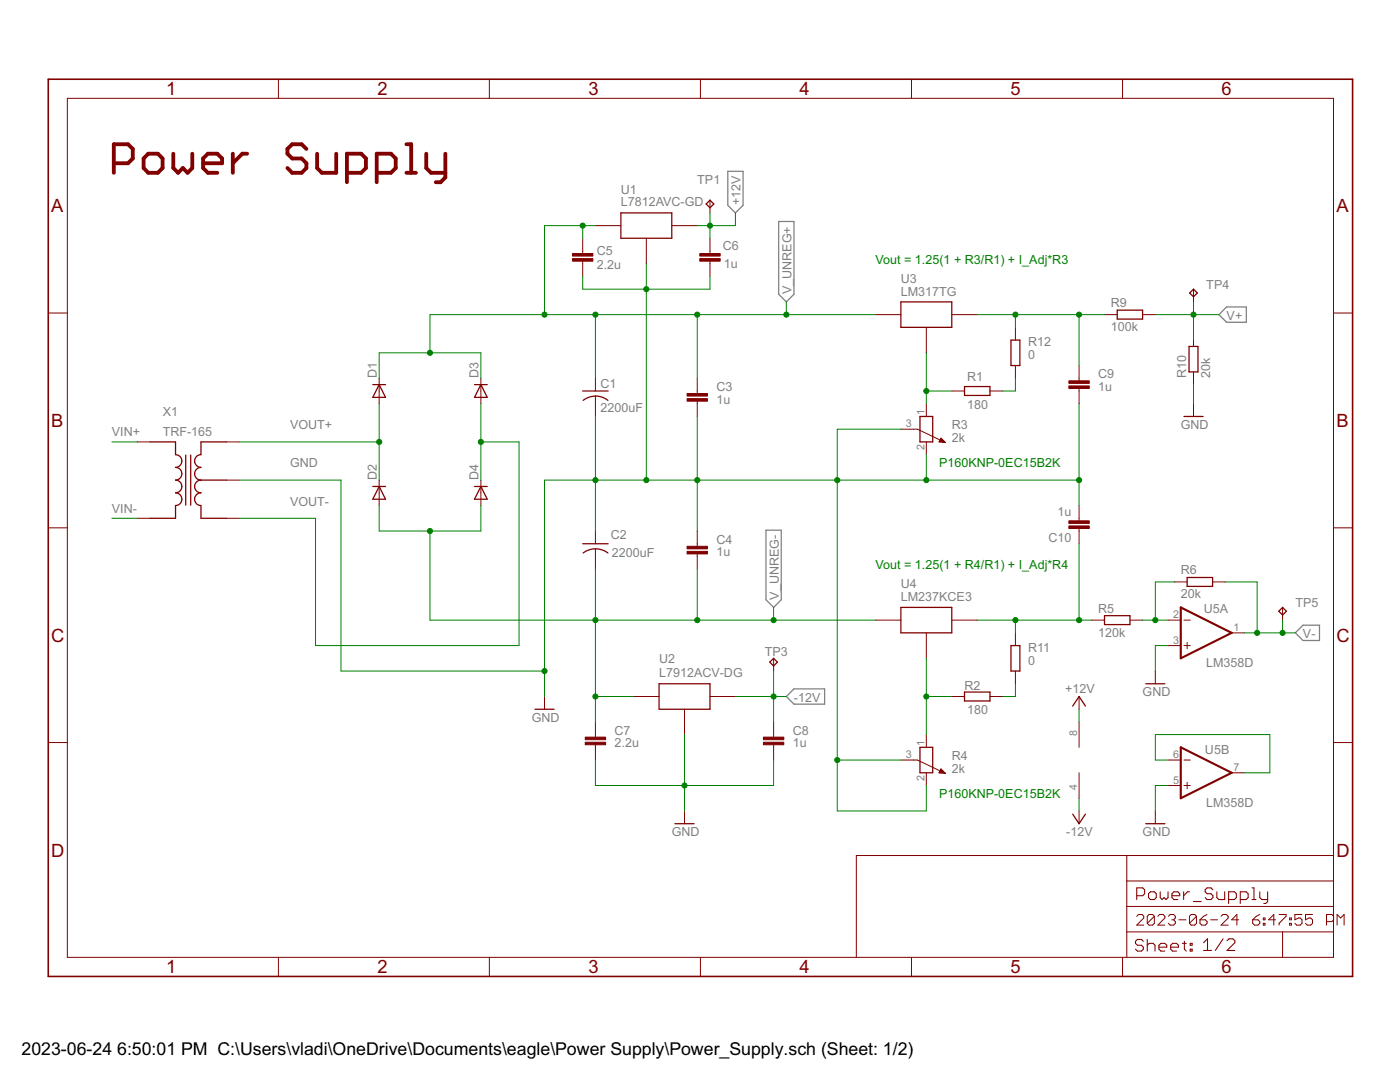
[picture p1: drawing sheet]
<svg xmlns="http://www.w3.org/2000/svg" width="279mm" height="216mm" viewBox="0 0 279 216" stroke-linecap="round" stroke-linejoin="round" font-family="sans-serif">
<g fill="#808080" stroke="#808080" stroke-width=".25">
<path d="M243.3 62.8l1.5-1.5z"/>
<path d="M244.8 61.3h3.9z"/>
<path d="M243.3 62.8l1.5 1.5z"/>
<path d="M244.8 64.3h3.9z"/>
<path d="M248.7 61.3v3z"/>
<path d="M258.5 126.3l1.5-1.5z"/>
<path d="M260 124.8h3.3z"/>
<path d="M258.5 126.3l1.5 1.5z"/>
<path d="M260 127.8h3.3z"/>
<path d="M263.3 124.8v3z"/>
<path d="M145.2 41l1.6 1.5z"/>
<path d="M145.2 34.2v6.8z"/>
<path d="M146.8 42.5l1.5-1.5z"/>
<path d="M148.3 34.2v6.8z"/>
<path d="M145.2 34.2h3.1z"/>
<path d="M156.9 139l1.6-1.5z"/>
<path d="M158.5 137.5h6.1z"/>
<path d="M156.9 139l1.6 1.5z"/>
<path d="M158.5 140.5h6.1z"/>
<path d="M164.6 137.5v3z"/>
<path d="M155.4 58.7l1.5 1.5z"/>
<path d="M155.4 44.2v14.5z"/>
<path d="M156.9 60.2l1.6-1.5z"/>
<path d="M158.5 44.2v14.5z"/>
<path d="M155.4 44.2h3.1z"/>
<path d="M152.9 119.7l1.5 1.5z"/>
<path d="M152.9 105.8v13.9z"/>
<path d="M154.4 121.2l1.5-1.5z"/>
<path d="M155.9 105.8v13.9z"/>
<path d="M152.9 105.8h3z"/>
</g>
<g fill="#800000" stroke="#800000" stroke-width=".76">
<path d="M22.7 28.8v5.7z"/>
<path d="M22.7 28.8h2.8z"/>
<path d="M25.5 28.8l1 .9z"/>
<path d="M26.5 29.7v1.9z"/>
<path d="M26.5 31.6l-1 1z"/>
<path d="M22.7 32.6h2.8z"/>
<path d="M29.6 34.5h1.9z"/>
<path d="M31.5 34.5l.9-1z"/>
<path d="M32.4 31.6v1.9z"/>
<path d="M31.5 30.7l.9 .9z"/>
<path d="M29.6 30.7h1.9z"/>
<path d="M29.6 30.7l-.9 .9z"/>
<path d="M28.7 31.6v1.9z"/>
<path d="M28.7 33.5l.9 1z"/>
<path d="M34.6 30.7v2.8z"/>
<path d="M34.6 33.5l.9 1z"/>
<path d="M35.5 34.5l1-1z"/>
<path d="M36.5 33.5l.9 1z"/>
<path d="M38.4 33.5l-1 1z"/>
<path d="M38.4 30.7v2.8z"/>
<path d="M41.5 34.5h1.9z"/>
<path d="M40.5 33.5l1 1z"/>
<path d="M40.5 31.6v1.9z"/>
<path d="M40.5 31.6l1-.9z"/>
<path d="M41.5 30.7h1.9z"/>
<path d="M43.4 30.7l.9 .9z"/>
<path d="M44.3 31.6v1z"/>
<path d="M40.5 32.6h3.8z"/>
<path d="M46.5 30.7v3.8z"/>
<path d="M48.4 30.7l-1.9 1.9z"/>
<path d="M48.4 30.7h.9z"/>
<path d="M60.2 28.8l1 .9z"/>
<path d="M58.3 28.8h1.9z"/>
<path d="M57.4 29.7l.9-.9z"/>
<path d="M57.4 29.7v1z"/>
<path d="M57.4 30.7l.9 .9z"/>
<path d="M58.3 31.6h1.9z"/>
<path d="M60.2 31.6l1 1z"/>
<path d="M61.2 32.6v.9z"/>
<path d="M61.2 33.5l-1 1z"/>
<path d="M58.3 34.5h1.9z"/>
<path d="M57.4 33.5l.9 1z"/>
<path d="M63.3 30.7v2.8z"/>
<path d="M63.3 33.5l.9 1z"/>
<path d="M64.2 34.5h2.9z"/>
<path d="M67.1 30.7v3.8z"/>
<path d="M69.2 30.7v5.7z"/>
<path d="M69.2 30.7h2.9z"/>
<path d="M72.1 30.7l.9 .9z"/>
<path d="M73 31.6v1.9z"/>
<path d="M73 33.5l-.9 1z"/>
<path d="M69.2 34.5h2.9z"/>
<path d="M75.2 30.7v5.7z"/>
<path d="M75.2 30.7h2.8z"/>
<path d="M78 30.7l1 .9z"/>
<path d="M79 31.6v1.9z"/>
<path d="M79 33.5l-1 1z"/>
<path d="M75.2 34.5h2.8z"/>
<path d="M81.1 28.8h1z"/>
<path d="M82.1 28.8v5.7z"/>
<path d="M81.1 34.5h1.9z"/>
<path d="M85.1 30.7v2.8z"/>
<path d="M85.1 33.5l.9 1z"/>
<path d="M86 34.5h2.9z"/>
<path d="M88.9 30.7v4.7z"/>
<path d="M88.9 35.4l-1 1z"/>
<path d="M87 36.4h.9z"/>
</g>
<g fill="#800000" stroke="#800000" stroke-width=".2">
<path d="M75.7 78v2.6z"/>
<path d="M75.7 75.5v2.5z"/>
<path d="M75.7 98.3v2.6z"/>
<path d="M75.7 95.8v2.5z"/>
<path d="M96 78v2.6z"/>
<path d="M96 75.5v2.5z"/>
<path d="M96 98.3v2.6z"/>
<path d="M96 95.8v2.5z"/>
<path d="M108.7 139v2.5z"/>
<path d="M118.8 79v1.6z"/>
<path d="M118.8 75.5v2.5z"/>
<path d="M118.8 80.6v2.5z"/>
<path d="M118.8 109.5v1.5z"/>
<path d="M118.8 106v2.5z"/>
<path d="M118.8 111v2.6z"/>
<path d="M139.1 80.6v2.5z"/>
<path d="M139.1 75.5v2.5z"/>
<path d="M139.1 80.1v.5z"/>
<path d="M139.1 78v.5z"/>
<path d="M139.1 111v2.6z"/>
<path d="M139.1 106v2.5z"/>
<path d="M139.1 110.5v.5z"/>
<path d="M139.1 108.5v.5z"/>
<path d="M116.3 52.6v2.6z"/>
<path d="M116.3 47.5v2.6z"/>
<path d="M116.3 52.1v.5z"/>
<path d="M116.3 50.1v.5z"/>
<path d="M141.7 52.6v2.6z"/>
<path d="M141.7 47.5v2.6z"/>
<path d="M141.7 52.1v.5z"/>
<path d="M141.7 50.1v.5z"/>
<path d="M118.8 149.1v2.6z"/>
<path d="M118.8 144.1v2.5z"/>
<path d="M118.8 148.6v.5z"/>
<path d="M118.8 146.6v.5z"/>
<path d="M154.4 149.1v2.6z"/>
<path d="M154.4 144.1v2.5z"/>
<path d="M154.4 148.6v.5z"/>
<path d="M154.4 146.6v.5z"/>
<path d="M27.4 103.4h2.6z"/>
<path d="M27.4 88.2h2.6z"/>
<path d="M45.2 88.2h2.5z"/>
<path d="M45.2 103.4h2.5z"/>
<path d="M45.2 95.8h2.5z"/>
<path d="M118.8 45h5.1z"/>
<path d="M129 47.5v5.1z"/>
<path d="M134.1 45h5z"/>
<path d="M126.4 139h5.1z"/>
<path d="M136.6 141.5v5.1z"/>
<path d="M141.7 139h5.1z"/>
<path d="M136.6 161.8v2.6z"/>
<path d="M174.7 62.8h5.1z"/>
<path d="M184.9 65.3v5.1z"/>
<path d="M189.9 62.8h5.1z"/>
<path d="M174.7 123.7h5.1z"/>
<path d="M184.9 126.3v5.1z"/>
<path d="M189.9 123.7h5.1z"/>
<path d="M215.3 78v2.6z"/>
<path d="M215.3 72.9v2.6z"/>
<path d="M215.3 77.5v.5z"/>
<path d="M215.3 75.5v.5z"/>
<path d="M215.3 106v2.5z"/>
<path d="M215.3 100.9v2.5z"/>
<path d="M215.3 105.5v.5z"/>
<path d="M215.3 103.4v.5z"/>
<path d="M197.6 78h2.5z"/>
<path d="M189.9 78h2.6z"/>
<path d="M197.6 139h2.5z"/>
<path d="M189.9 139h2.6z"/>
<path d="M184.9 80.6v2.5z"/>
<path d="M184.9 88.2v2.5z"/>
<path d="M179.8 85.6h2.5z"/>
<path d="M183.1 85.6l5.6 2.7z"/>
<path d="M182.3 85.6h.8z"/>
<path d="M187.4 88.2l1.3 .1z"/>
<path d="M187.8 87.4l.9 .9z"/>
<path d="M187.8 87.4l-.4 .8z"/>
<path d="M188.1 88.2h.5z"/>
<path d="M187.4 88.1h1.1z"/>
<path d="M187.5 88h.9z"/>
<path d="M187.6 87.9h.7z"/>
<path d="M187.6 87.8h.5z"/>
<path d="M187.7 87.7h.3z"/>
<path d="M187.7 87.5h.2z"/>
<path d="M184.9 146.6v2.5z"/>
<path d="M184.9 154.2v2.5z"/>
<path d="M179.8 151.7h2.5z"/>
<path d="M183.1 151.7l5.6 2.6z"/>
<path d="M182.3 151.7h.8z"/>
<path d="M187.4 154.2l1.3 .1z"/>
<path d="M187.8 153.4l.9 .9z"/>
<path d="M187.8 153.4l-.4 .8z"/>
<path d="M187.4 154.2h1.2z"/>
<path d="M187.5 154.1h.9z"/>
<path d="M187.5 154h.8z"/>
<path d="M187.6 153.8h.6z"/>
<path d="M187.6 153.7h.5z"/>
<path d="M187.7 153.6h.2z"/>
<path d="M266.1 185.9v5.1z"/>
<path d="M266.1 180.9v5z"/>
<path d="M266.1 175.8v5.1z"/>
<path d="M266.1 170.7v5.1z"/>
<path d="M170.9 170.7v20.3z"/>
<path d="M170.9 170.7h54z"/>
<path d="M224.9 170.7h41.2z"/>
<path d="M256 185.9v5.1z"/>
<path d="M256 185.9h10.1z"/>
<path d="M224.9 185.9h31.1z"/>
<path d="M224.9 185.9v5.1z"/>
<path d="M224.9 180.9v5z"/>
<path d="M224.9 180.9h41.2z"/>
<path d="M224.9 175.8v5.1z"/>
<path d="M224.9 175.8h41.2z"/>
<path d="M224.9 170.7v5.1z"/>
<path d="M226.9 184.6h1.4z"/>
<path d="M228.3 183.2l-1.4 1.4z"/>
<path d="M228.3 182.8v.4z"/>
<path d="M227.9 182.5l.4 .3z"/>
<path d="M227.2 182.5h.7z"/>
<path d="M227.2 182.5l-.3 .3z"/>
<path d="M229 182.8v1.4z"/>
<path d="M229 182.8l.3-.3z"/>
<path d="M229.3 182.5h.7z"/>
<path d="M230 182.5l.4 .3z"/>
<path d="M230.4 182.8v1.4z"/>
<path d="M230.4 184.2l-.4 .4z"/>
<path d="M229.3 184.6h.7z"/>
<path d="M229 184.2l.3 .4z"/>
<path d="M229 184.2l1.4-1.4z"/>
<path d="M231.1 184.6h1.4z"/>
<path d="M232.5 183.2l-1.4 1.4z"/>
<path d="M232.5 182.8v.4z"/>
<path d="M232.1 182.5l.4 .3z"/>
<path d="M231.4 182.5h.7z"/>
<path d="M231.4 182.5l-.3 .3z"/>
<path d="M233.2 182.8l.3-.3z"/>
<path d="M233.5 182.5h.7z"/>
<path d="M234.2 182.5l.4 .3z"/>
<path d="M234.6 182.8v.4z"/>
<path d="M234.6 183.2l-.4 .3z"/>
<path d="M233.9 183.5h.3z"/>
<path d="M234.2 183.5l.4 .4z"/>
<path d="M234.6 183.9v.3z"/>
<path d="M234.6 184.2l-.4 .4z"/>
<path d="M233.5 184.6h.7z"/>
<path d="M233.2 184.2l.3 .4z"/>
<path d="M235.3 183.5h1.4z"/>
<path d="M237.4 182.8v1.4z"/>
<path d="M237.7 182.5l-.3 .3z"/>
<path d="M237.7 182.5h.7z"/>
<path d="M238.4 182.5l.4 .3z"/>
<path d="M238.8 182.8v1.4z"/>
<path d="M238.8 184.2l-.4 .4z"/>
<path d="M237.7 184.6h.7z"/>
<path d="M237.4 184.2l.3 .4z"/>
<path d="M237.4 184.2l1.4-1.4z"/>
<path d="M240.2 182.8l.7-.3z"/>
<path d="M239.5 183.5l.7-.7z"/>
<path d="M239.5 183.5v.7z"/>
<path d="M239.5 184.2l.3 .4z"/>
<path d="M239.8 184.6h.7z"/>
<path d="M240.5 184.6l.4-.4z"/>
<path d="M240.9 183.9v.3z"/>
<path d="M240.5 183.5l.4 .4z"/>
<path d="M239.5 183.5h1z"/>
<path d="M241.6 183.5h1.4z"/>
<path d="M243.7 184.6h1.4z"/>
<path d="M243.7 184.6l1.4-1.4z"/>
<path d="M245.1 182.8v.4z"/>
<path d="M244.8 182.5l.3 .3z"/>
<path d="M244.1 182.5h.7z"/>
<path d="M244.1 182.5l-.4 .3z"/>
<path d="M246.8 182.5v2.1z"/>
<path d="M246.8 182.5l-1 1z"/>
<path d="M245.8 183.5h1.4z"/>
<path d="M250.7 182.8l.7-.3z"/>
<path d="M250 183.5l.7-.7z"/>
<path d="M250 183.5v.7z"/>
<path d="M250 184.2l.4 .4z"/>
<path d="M250.4 184.6h.7z"/>
<path d="M251.1 184.6l.3-.4z"/>
<path d="M251.4 183.9v.3z"/>
<path d="M251.1 183.5l.3 .4z"/>
<path d="M250 183.5h1.1z"/>
<path d="M252.1 183.2h.4z"/>
<path d="M252.5 183.2v.3z"/>
<path d="M252.1 183.5h.4z"/>
<path d="M252.1 183.2v.3z"/>
<path d="M252.1 184.2h.4z"/>
<path d="M252.5 184.2v.4z"/>
<path d="M252.1 184.6h.4z"/>
<path d="M252.1 184.2v.4z"/>
<path d="M254.2 182.5v2.1z"/>
<path d="M254.2 182.5l-1 1z"/>
<path d="M253.2 183.5h1.4z"/>
<path d="M255.3 182.5h1.4z"/>
<path d="M256.7 182.5v.3z"/>
<path d="M256.7 182.8l-1.4 1.4z"/>
<path d="M255.3 184.2v.4z"/>
<path d="M257.4 183.2h.3z"/>
<path d="M257.7 183.2v.3z"/>
<path d="M257.4 183.5h.3z"/>
<path d="M257.4 183.2v.3z"/>
<path d="M257.4 184.2h.3z"/>
<path d="M257.7 184.2v.4z"/>
<path d="M257.4 184.6h.3z"/>
<path d="M257.4 184.2v.4z"/>
<path d="M258.4 182.5h1.4z"/>
<path d="M258.4 182.5v1z"/>
<path d="M258.4 183.5l.7-.3z"/>
<path d="M259.1 183.2h.4z"/>
<path d="M259.5 183.2l.3 .3z"/>
<path d="M259.8 183.5v.7z"/>
<path d="M259.8 184.2l-.3 .4z"/>
<path d="M258.8 184.6h.7z"/>
<path d="M258.4 184.2l.4 .4z"/>
<path d="M260.5 182.5h1.4z"/>
<path d="M260.5 182.5v1z"/>
<path d="M260.5 183.5l.7-.3z"/>
<path d="M261.2 183.2h.4z"/>
<path d="M261.6 183.2l.3 .3z"/>
<path d="M261.9 183.5v.7z"/>
<path d="M261.9 184.2l-.3 .4z"/>
<path d="M260.9 184.6h.7z"/>
<path d="M260.5 184.2l.4 .4z"/>
<path d="M264.7 182.5v2.1z"/>
<path d="M264.7 182.5h1.1z"/>
<path d="M265.8 182.5l.3 .3z"/>
<path d="M266.1 182.8v.7z"/>
<path d="M266.1 183.5l-.3 .4z"/>
<path d="M264.7 183.9h1.1z"/>
<path d="M266.8 182.5v2.1z"/>
<path d="M266.8 182.5l.7 .7z"/>
<path d="M267.5 183.2l.7-.7z"/>
<path d="M268.2 182.5v2.1z"/>
<path d="M13.4 19.6v171.4z"/>
<path d="M9.6 62.5h3.8z"/>
<path d="M9.6 105.3h3.8z"/>
<path d="M9.6 148.2h3.8z"/>
<path d="M13.4 191h252.7z"/>
<path d="M55.6 191v3.8z"/>
<path d="M97.7 191v3.8z"/>
<path d="M139.8 191v3.8z"/>
<path d="M181.9 191v3.8z"/>
<path d="M224 191v3.8z"/>
<path d="M266.1 19.6v171.4z"/>
<path d="M266.1 62.5h3.8z"/>
<path d="M266.1 105.3h3.8z"/>
<path d="M266.1 148.2h3.8z"/>
<path d="M13.4 19.6h252.7z"/>
<path d="M55.6 15.8v3.8z"/>
<path d="M97.7 15.8v3.8z"/>
<path d="M139.8 15.8v3.8z"/>
<path d="M181.9 15.8v3.8z"/>
<path d="M224 15.8v3.8z"/>
<path d="M233.1 123.7h2.5z"/>
<path d="M233.1 128.8h2.5z"/>
<path d="M245.8 126.3h2.5z"/>
<path d="M236.9 128.2v1.3z"/>
<path d="M236.3 128.8h1.3z"/>
<path d="M236.3 123.7h1.3z"/>
<path d="M233.1 151.7h2.5z"/>
<path d="M233.1 156.7h2.5z"/>
<path d="M245.8 154.2h2.5z"/>
<path d="M236.9 156.1v1.3z"/>
<path d="M236.3 156.7h1.3z"/>
<path d="M236.3 151.7h1.3z"/>
<path d="M215.3 144.1v5z"/>
<path d="M215.3 154.2v5.1z"/>
<path d="M230.6 133.9v2.5z"/>
<path d="M225.5 123.7h2.5z"/>
<path d="M217.9 123.7h2.5z"/>
<path d="M242 116.1h2.5z"/>
<path d="M234.4 116.1h2.5z"/>
<path d="M141.7 39.9v2.6z"/>
<path d="M154.4 131.4v2.5z"/>
<path d="M238.2 57.7v2.5z"/>
<path d="M256 121.2v2.5z"/>
<path d="M230.6 161.8v2.6z"/>
<path d="M215.3 139v2.5z"/>
<path d="M228 62.8h2.6z"/>
<path d="M220.4 62.8h2.6z"/>
<path d="M238.2 66.6v2.5z"/>
<path d="M238.2 74.2v2.6z"/>
<path d="M238.2 80.6v2.5z"/>
<path d="M215.3 161.8v2.6z"/>
<path d="M202.6 126.3v2.5z"/>
<path d="M202.6 133.9v2.5z"/>
<path d="M202.6 65.3v2.6z"/>
<path d="M202.6 72.9v2.6z"/>
</g>
<g fill="#800000" stroke="#800000" stroke-width=".25">
<path d="M75.7 76.8l1.2 2.5z"/>
<path d="M75.7 76.8l-1.3 2.5z"/>
<path d="M74.4 76.8h1.3z"/>
<path d="M74.4 79.3h2.5z"/>
<path d="M75.7 76.8h1.2z"/>
<path d="M75.7 97.1l1.2 2.5z"/>
<path d="M75.7 97.1l-1.3 2.5z"/>
<path d="M74.4 97.1h1.3z"/>
<path d="M74.4 99.6h2.5z"/>
<path d="M75.7 97.1h1.2z"/>
<path d="M96 76.8l1.2 2.5z"/>
<path d="M96 76.8l-1.3 2.5z"/>
<path d="M94.7 76.8h1.3z"/>
<path d="M94.7 79.3h2.5z"/>
<path d="M96 76.8h1.2z"/>
<path d="M96 97.1l1.2 2.5z"/>
<path d="M96 97.1l-1.3 2.5z"/>
<path d="M94.7 97.1h1.3z"/>
<path d="M94.7 99.6h2.5z"/>
<path d="M96 97.1h1.2z"/>
<path d="M106.8 141.5h3.8z"/>
<path d="M116.3 78h5.1z"/>
<path d="M116.3 108.5h5.1z"/>
<path d="M37.1 90.8v10z"/>
<path d="M38.1 90.8v10z"/>
<path d="M30 88.2h5z"/>
<path d="M35 88.2v2.5z"/>
<path d="M30 103.4h5z"/>
<path d="M35 100.9v2.5z"/>
<path d="M40.1 103.4h5.1z"/>
<path d="M40.1 100.9v2.5z"/>
<path d="M40.1 88.2h5.1z"/>
<path d="M40.1 88.2v2.5z"/>
<path d="M40.1 95.8h5.1z"/>
<path d="M123.9 42.5h10.2z"/>
<path d="M134.1 42.5v5z"/>
<path d="M123.9 47.5h10.2z"/>
<path d="M123.9 42.5v5z"/>
<path d="M131.5 136.4h10.2z"/>
<path d="M141.7 136.4v5.1z"/>
<path d="M131.5 141.5h10.2z"/>
<path d="M131.5 136.4v5.1z"/>
<path d="M134.7 164.4h3.8z"/>
<path d="M179.8 60.2h10.1z"/>
<path d="M189.9 60.2v5.1z"/>
<path d="M179.8 65.3h10.1z"/>
<path d="M179.8 60.2v5.1z"/>
<path d="M179.8 121.2h10.1z"/>
<path d="M189.9 121.2v5.1z"/>
<path d="M179.8 126.3h10.1z"/>
<path d="M179.8 121.2v5.1z"/>
<path d="M192.5 78.9h5.1z"/>
<path d="M192.5 77.1h5.1z"/>
<path d="M197.6 77.1v1.8z"/>
<path d="M192.5 77.1v1.8z"/>
<path d="M192.5 139.9h5.1z"/>
<path d="M192.5 138.1h5.1z"/>
<path d="M197.6 138.1v1.8z"/>
<path d="M192.5 138.1v1.8z"/>
<path d="M183.6 83.1h2.5z"/>
<path d="M183.6 88.2h2.5z"/>
<path d="M186.1 83.1v5.1z"/>
<path d="M183.6 83.1v5.1z"/>
<path d="M183.6 149.1h2.5z"/>
<path d="M183.6 154.2h2.5z"/>
<path d="M186.1 149.1v5.1z"/>
<path d="M183.6 149.1v5.1z"/>
<path d="M228.7 136.4h3.8z"/>
<path d="M220.4 124.6h5.1z"/>
<path d="M220.4 122.9h5.1z"/>
<path d="M225.5 122.9v1.7z"/>
<path d="M220.4 122.9v1.7z"/>
<path d="M236.9 117h5.1z"/>
<path d="M236.9 115.2h5.1z"/>
<path d="M242 115.2v1.8z"/>
<path d="M236.9 115.2v1.8z"/>
<path d="M141.7 39.9l.8 .8z"/>
<path d="M141.7 39.9l-.8 .8z"/>
<path d="M140.9 40.7l.8 .8z"/>
<path d="M141.7 41.5l.8-.8z"/>
<path d="M153.6 132.1l.8-.7z"/>
<path d="M154.4 131.4l.8 .7z"/>
<path d="M155.2 132.1l-.8 .8z"/>
<path d="M153.6 132.1l.8 .8z"/>
<path d="M237.4 58.5l.8-.8z"/>
<path d="M238.2 57.7l.8 .8z"/>
<path d="M239 58.5l-.8 .7z"/>
<path d="M237.4 58.5l.8 .7z"/>
<path d="M255.2 122l.8-.8z"/>
<path d="M256 121.2l.7 .8z"/>
<path d="M256.7 122l-.7 .7z"/>
<path d="M255.2 122l.8 .7z"/>
<path d="M228.7 164.4h3.8z"/>
<path d="M215.3 139l1.3 1.9z"/>
<path d="M215.3 139l-1.2 1.9z"/>
<path d="M223 63.7h5z"/>
<path d="M223 61.9h5z"/>
<path d="M228 61.9v1.8z"/>
<path d="M223 61.9v1.8z"/>
<path d="M239.1 69.1v5.1z"/>
<path d="M237.3 69.1v5.1z"/>
<path d="M237.3 69.1h1.8z"/>
<path d="M237.3 74.2h1.8z"/>
<path d="M236.3 83.1h3.8z"/>
<path d="M214.1 162.5l1.2 1.9z"/>
<path d="M216.6 162.5l-1.3 1.9z"/>
<path d="M203.5 128.8v5.1z"/>
<path d="M201.8 128.8v5.1z"/>
<path d="M201.8 128.8h1.7z"/>
<path d="M201.8 133.9h1.7z"/>
<path d="M203.5 67.9v5z"/>
<path d="M201.8 67.9v5z"/>
<path d="M201.8 67.9h1.7z"/>
<path d="M201.8 72.9h1.7z"/>
</g>
<path d="M116.4 79.9a4 4 0 0 1 4.9 0M35 90.7a1.27 1.27 0 0 1 1.3 1.3 1.27 1.27 0 0 1-1.3 1.3 1.27 1.27 0 0 1 1.3 1.2 1.27 1.27 0 0 1-1.3 1.3 1.27 1.27 0 0 1 1.3 1.3 1.27 1.27 0 0 1-1.3 1.2 1.27 1.27 0 0 1 1.3 1.3 1.27 1.27 0 0 1-1.3 1.3M40.1 90.7a1.27 1.27 0 0 0-1.3 1.3 1.27 1.27 0 0 0 1.3 1.3 1.27 1.27 0 0 0-1.3 1.2 1.27 1.27 0 0 0 1.3 1.3 1.27 1.27 0 0 0-1.3 1.3 1.27 1.27 0 0 0 1.3 1.2 1.27 1.27 0 0 0-1.3 1.3 1.27 1.27 0 0 0 1.3 1.3M116.4 110.3a4 4 0 0 1 4.9 0" fill="none" stroke="#800000" stroke-width=".25"/>
<g fill="#800000" stroke="#800000" stroke-width=".2">
<path d="M137.1 78.5h4.1v.5h-4.1z"/>
<path d="M137.1 79.5h4.1v.6h-4.1z"/>
<path d="M137.1 109h4.1v.5h-4.1z"/>
<path d="M137.1 110h4.1v.5h-4.1z"/>
<path d="M114.3 50.6h4v.5h-4z"/>
<path d="M114.3 51.6h4v.5h-4z"/>
<path d="M139.7 50.6h4v.5h-4z"/>
<path d="M139.7 51.6h4v.5h-4z"/>
<path d="M116.8 147.1h4.1v.5h-4.1z"/>
<path d="M116.8 148.1h4.1v.5h-4.1z"/>
<path d="M152.4 147.1h4v.5h-4z"/>
<path d="M152.4 148.1h4v.5h-4z"/>
<path d="M213.3 76h4.1v.5h-4.1z"/>
<path d="M213.3 77h4.1v.5h-4.1z"/>
<path d="M213.3 103.9h4.1v.5h-4.1z"/>
<path d="M213.3 104.9h4.1v.6h-4.1z"/>
</g>
<g fill="#800000" stroke="#800000" stroke-width=".21">
<path d="M226.9 177.2v2.3z"/>
<path d="M226.9 177.2h1.1z"/>
<path d="M228 177.2l.4 .3z"/>
<path d="M228.4 177.5v.8z"/>
<path d="M228.4 178.3l-.4 .4z"/>
<path d="M226.9 178.7h1.1z"/>
<path d="M229.6 179.5h.8z"/>
<path d="M230.4 179.5l.4-.4z"/>
<path d="M230.8 178.3v.8z"/>
<path d="M230.4 177.9l.4 .4z"/>
<path d="M229.6 177.9h.8z"/>
<path d="M229.6 177.9l-.4 .4z"/>
<path d="M229.2 178.3v.8z"/>
<path d="M229.2 179.1l.4 .4z"/>
<path d="M231.5 177.9v1.2z"/>
<path d="M231.5 179.1l.4 .4z"/>
<path d="M231.9 179.5l.4-.4z"/>
<path d="M232.3 179.1l.4 .4z"/>
<path d="M232.7 179.5l.4-.4z"/>
<path d="M233.1 177.9v1.2z"/>
<path d="M234.3 179.5h.8z"/>
<path d="M233.9 179.1l.4 .4z"/>
<path d="M233.9 178.3v.8z"/>
<path d="M233.9 178.3l.4-.4z"/>
<path d="M234.3 177.9h.8z"/>
<path d="M235.1 177.9l.3 .4z"/>
<path d="M235.4 178.3v.4z"/>
<path d="M233.9 178.7h1.5z"/>
<path d="M236.2 177.9v1.6z"/>
<path d="M236.2 178.7l.8-.8z"/>
<path d="M237 177.9h.4z"/>
<path d="M238.2 179.9h1.5z"/>
<path d="M241.7 177.2l.4 .3z"/>
<path d="M240.9 177.2h.8z"/>
<path d="M240.9 177.2l-.4 .3z"/>
<path d="M240.5 177.5v.4z"/>
<path d="M240.5 177.9l.4 .4z"/>
<path d="M240.9 178.3h.8z"/>
<path d="M241.7 178.3l.4 .4z"/>
<path d="M242.1 178.7v.4z"/>
<path d="M242.1 179.1l-.4 .4z"/>
<path d="M240.9 179.5h.8z"/>
<path d="M240.5 179.1l.4 .4z"/>
<path d="M242.8 177.9v1.2z"/>
<path d="M242.8 179.1l.4 .4z"/>
<path d="M243.2 179.5h1.2z"/>
<path d="M244.4 177.9v1.6z"/>
<path d="M245.2 177.9v2.4z"/>
<path d="M245.2 177.9h1.2z"/>
<path d="M246.4 177.9l.3 .4z"/>
<path d="M246.7 178.3v.8z"/>
<path d="M246.7 179.1l-.3 .4z"/>
<path d="M245.2 179.5h1.2z"/>
<path d="M247.5 177.9v2.4z"/>
<path d="M247.5 177.9h1.2z"/>
<path d="M248.7 177.9l.4 .4z"/>
<path d="M249.1 178.3v.8z"/>
<path d="M248.7 179.5l.4-.4z"/>
<path d="M247.5 179.5h1.2z"/>
<path d="M249.9 177.2h.4z"/>
<path d="M250.3 177.2v2.3z"/>
<path d="M249.9 179.5h.7z"/>
<path d="M251.4 177.9v1.2z"/>
<path d="M251.4 179.1l.4 .4z"/>
<path d="M251.8 179.5h1.2z"/>
<path d="M253 177.9v2z"/>
<path d="M253 179.9l-.4 .4z"/>
<path d="M252.2 180.3h.4z"/>
<path d="M240.2 188.1l.8-.8z"/>
<path d="M241 187.3v2.4z"/>
<path d="M240.2 189.7h1.6z"/>
<path d="M244.1 187.3l-1.6 2.4z"/>
<path d="M244.9 189.7h1.5z"/>
<path d="M244.9 189.7l1.5-1.6z"/>
<path d="M246.4 187.7v.4z"/>
<path d="M246 187.3l.4 .4z"/>
<path d="M245.3 187.3h.7z"/>
<path d="M244.9 187.7l.4-.4z"/>
<path d="M227.8 187.5l.4 .3z"/>
<path d="M227 187.5h.8z"/>
<path d="M226.6 187.8l.4-.3z"/>
<path d="M226.6 187.8v.4z"/>
<path d="M226.6 188.2l.4 .4z"/>
<path d="M227 188.6h.8z"/>
<path d="M227.8 188.6l.4 .4z"/>
<path d="M228.2 189v.4z"/>
<path d="M228.2 189.4l-.4 .4z"/>
<path d="M227 189.8h.8z"/>
<path d="M226.6 189.4l.4 .4z"/>
<path d="M229 187.5v2.3z"/>
<path d="M229.3 188.2l-.3 .4z"/>
<path d="M229.3 188.2h.8z"/>
<path d="M230.1 188.2l.4 .4z"/>
<path d="M230.5 188.6v1.2z"/>
<path d="M231.7 189.8h.8z"/>
<path d="M231.3 189.4l.4 .4z"/>
<path d="M231.3 188.6v.8z"/>
<path d="M231.3 188.6l.4-.4z"/>
<path d="M231.7 188.2h.8z"/>
<path d="M232.5 188.2l.4 .4z"/>
<path d="M232.9 188.6v.4z"/>
<path d="M231.3 189h1.6z"/>
<path d="M234 189.8h.8z"/>
<path d="M233.6 189.4l.4 .4z"/>
<path d="M233.6 188.6v.8z"/>
<path d="M233.6 188.6l.4-.4z"/>
<path d="M234 188.2h.8z"/>
<path d="M234.8 188.2l.4 .4z"/>
<path d="M235.2 188.6v.4z"/>
<path d="M233.6 189h1.6z"/>
<path d="M236.4 187.8v1.6z"/>
<path d="M236.4 189.4l.3 .4z"/>
<path d="M236 188.2h.7z"/>
<path d="M237.5 188.2h.4z"/>
<path d="M237.9 188.2v.4z"/>
<path d="M237.5 188.6h.4z"/>
<path d="M237.5 188.2v.4z"/>
<path d="M237.5 189.4h.4z"/>
<path d="M237.9 189.4v.4z"/>
<path d="M237.5 189.8h.4z"/>
<path d="M237.5 189.4v.4z"/>
</g>
<g fill="#800000" stroke="#800000" stroke-width=".32">
<path d="M9.6 15.8v179z"/>
<path d="M9.6 194.8h260.3z"/>
<path d="M269.9 15.8v179z"/>
<path d="M9.6 15.8h260.3z"/>
</g>
<g fill="#800000" stroke="#800000" stroke-width=".42">
<path d="M235.6 121.2v10.2z"/>
<path d="M235.6 121.2l10.2 5.1z"/>
<path d="M235.6 131.4l10.2-5.1z"/>
<path d="M235.6 149.1v10.2z"/>
<path d="M235.6 149.1l10.2 5.1z"/>
<path d="M235.6 159.3l10.2-5.1z"/>
</g>
<g fill="#008000" stroke="#008000" stroke-width=".2">
<path d="M75.7 80.6v7.6z"/>
<path d="M75.7 88.2v7.6z"/>
<path d="M47.7 88.2h28z"/>
<path d="M96 80.6v7.6z"/>
<path d="M96 88.2v7.6z"/>
<path d="M96 88.2h7.6z"/>
<path d="M103.6 88.2v40.6z"/>
<path d="M63 128.8h40.6z"/>
<path d="M63 103.4v25.4z"/>
<path d="M47.7 103.4h15.3z"/>
<path d="M108.7 136.4v2.6z"/>
<path d="M108.7 133.9v2.5z"/>
<path d="M68.1 133.9h40.6z"/>
<path d="M47.7 95.8h20.4z"/>
<path d="M68.1 95.8v38.1z"/>
<path d="M116.3 55.2v2.5z"/>
<path d="M141.7 55.2v2.5z"/>
<path d="M129 57.7h12.7z"/>
<path d="M129 52.6v5.1z"/>
<path d="M116.3 57.7h12.7z"/>
<path d="M129 57.7v38.1z"/>
<path d="M108.7 95.8h10.1z"/>
<path d="M118.8 95.8h10.2z"/>
<path d="M108.7 95.8v40.6z"/>
<path d="M118.8 83.1v12.7z"/>
<path d="M129 95.8h10.1z"/>
<path d="M139.1 83.1v12.7z"/>
<path d="M139.1 95.8v10.2z"/>
<path d="M215.3 80.6v15.2z"/>
<path d="M215.3 95.8v5.1z"/>
<path d="M139.1 95.8h28z"/>
<path d="M167.1 95.8h17.8z"/>
<path d="M184.9 95.8h30.4z"/>
<path d="M184.9 90.7v5.1z"/>
<path d="M167.1 85.6h12.7z"/>
<path d="M167.1 85.6v10.2z"/>
<path d="M167.1 95.8v55.9z"/>
<path d="M167.1 151.7h12.7z"/>
<path d="M184.9 156.7v5.1z"/>
<path d="M167.1 161.8h17.8z"/>
<path d="M167.1 151.7v10.1z"/>
<path d="M118.8 95.8v10.2z"/>
<path d="M136.6 146.6v10.1z"/>
<path d="M154.4 151.7v5z"/>
<path d="M136.6 156.7h17.8z"/>
<path d="M118.8 156.7h17.8z"/>
<path d="M118.8 151.7v5z"/>
<path d="M136.6 156.7v5.1z"/>
<path d="M230.6 128.8v5.1z"/>
<path d="M230.6 128.8h2.5z"/>
<path d="M230.6 156.7h2.5z"/>
<path d="M230.6 156.7v5.1z"/>
<path d="M238.2 76.8v3.8z"/>
<path d="M215.3 108.5v15.2z"/>
<path d="M215.3 123.7h2.6z"/>
<path d="M202.6 123.7h12.7z"/>
<path d="M195 123.7h7.6z"/>
<path d="M202.6 123.7v2.6z"/>
<path d="M184.9 70.4v7.6z"/>
<path d="M184.9 78v2.6z"/>
<path d="M184.9 78h5z"/>
<path d="M184.9 131.4v7.6z"/>
<path d="M184.9 139v7.6z"/>
<path d="M184.9 139h5z"/>
<path d="M22.3 88.2h5.1z"/>
<path d="M22.3 103.4h5.1z"/>
<path d="M228 123.7h2.6z"/>
<path d="M230.6 116.1v7.6z"/>
<path d="M230.6 116.1h3.8z"/>
<path d="M230.6 123.7h2.5z"/>
<path d="M215.3 62.8v10.1z"/>
<path d="M215.3 62.8h5.1z"/>
<path d="M195 62.8h7.6z"/>
<path d="M202.6 62.8h12.7z"/>
<path d="M202.6 62.8v2.5z"/>
<path d="M238.2 62.8h5.1z"/>
<path d="M238.2 62.8v5.1z"/>
<path d="M230.6 62.8h7.6z"/>
<path d="M238.2 60.2v2.6z"/>
<path d="M250.9 126.3h5.1z"/>
<path d="M244.5 116.1h6.4z"/>
<path d="M250.9 116.1v10.2z"/>
<path d="M256 123.7v2.6z"/>
<path d="M248.3 126.3h2.6z"/>
<path d="M256 126.3h2.5z"/>
<path d="M139.1 45h2.6z"/>
<path d="M141.7 45v2.5z"/>
<path d="M141.7 42.5v2.5z"/>
<path d="M141.7 45h5.1z"/>
<path d="M146.8 42.5v2.5z"/>
<path d="M215.3 141.5v2.6z"/>
<path d="M146.8 139h7.6z"/>
<path d="M154.4 139v5.1z"/>
<path d="M154.4 133.9v5.1z"/>
<path d="M154.4 139h2.5z"/>
<path d="M215.3 159.3v2.5z"/>
<path d="M230.6 151.7h2.5z"/>
<path d="M230.6 146.6v5.1z"/>
<path d="M230.6 146.6h22.8z"/>
<path d="M253.4 146.6v7.6z"/>
<path d="M248.3 154.2h5.1z"/>
<path d="M139.1 62.8v12.7z"/>
<path d="M156.9 62.8h17.8z"/>
<path d="M156.9 60.2v2.6z"/>
<path d="M139.1 62.8h17.8z"/>
<path d="M118.8 62.8h20.3z"/>
<path d="M118.8 62.8v12.7z"/>
<path d="M108.7 62.8h10.1z"/>
<path d="M96 70.4v5.1z"/>
<path d="M85.8 70.4h10.2z"/>
<path d="M75.7 70.4v5.1z"/>
<path d="M75.7 70.4h10.1z"/>
<path d="M85.8 62.8v7.6z"/>
<path d="M85.8 62.8h22.9z"/>
<path d="M108.7 45v17.8z"/>
<path d="M116.3 45h2.5z"/>
<path d="M108.7 45h7.6z"/>
<path d="M116.3 45v2.5z"/>
<path d="M85.8 106h10.2z"/>
<path d="M75.7 106h10.1z"/>
<path d="M75.7 100.9v5.1z"/>
<path d="M96 100.9v5.1z"/>
<path d="M85.8 106v17.7z"/>
<path d="M85.8 123.7h33z"/>
<path d="M118.8 123.7h20.3z"/>
<path d="M139.1 113.6v10.1z"/>
<path d="M118.8 139h7.6z"/>
<path d="M118.8 123.7v15.3z"/>
<path d="M118.8 139v5.1z"/>
<path d="M154.4 123.7h20.3z"/>
<path d="M139.1 123.7h15.3z"/>
<path d="M118.8 113.6v10.1z"/>
<path d="M154.4 121.2v2.5z"/>
<path d="M202.6 136.4v2.6z"/>
<path d="M200.1 139h2.5z"/>
<path d="M202.6 75.5v2.5z"/>
<path d="M200.1 78h2.5z"/>
<circle cx="75.7" cy="88.2" r=".51"/>
<circle cx="96" cy="88.2" r=".51"/>
<circle cx="108.7" cy="133.9" r=".51"/>
<circle cx="129" cy="57.7" r=".51"/>
<circle cx="118.8" cy="95.8" r=".51"/>
<circle cx="129" cy="95.8" r=".51"/>
<circle cx="139.1" cy="95.8" r=".51"/>
<circle cx="215.3" cy="95.8" r=".51"/>
<circle cx="184.9" cy="95.8" r=".51"/>
<circle cx="167.1" cy="95.8" r=".51"/>
<circle cx="167.1" cy="151.7" r=".51"/>
<circle cx="136.6" cy="156.7" r=".51"/>
<circle cx="215.3" cy="123.7" r=".51"/>
<circle cx="202.6" cy="123.7" r=".51"/>
<circle cx="184.9" cy="78" r=".51"/>
<circle cx="184.9" cy="139" r=".51"/>
<circle cx="230.6" cy="123.7" r=".51"/>
<circle cx="215.3" cy="62.8" r=".51"/>
<circle cx="202.6" cy="62.8" r=".51"/>
<circle cx="238.2" cy="62.8" r=".51"/>
<circle cx="250.9" cy="126.3" r=".51"/>
<circle cx="256" cy="126.3" r=".51"/>
<circle cx="141.7" cy="45" r=".51"/>
<circle cx="154.4" cy="139" r=".51"/>
<circle cx="156.9" cy="62.8" r=".51"/>
<circle cx="139.1" cy="62.8" r=".51"/>
<circle cx="118.8" cy="62.8" r=".51"/>
<circle cx="85.8" cy="70.4" r=".51"/>
<circle cx="108.7" cy="62.8" r=".51"/>
<circle cx="116.3" cy="45" r=".51"/>
<circle cx="85.8" cy="106" r=".51"/>
<circle cx="118.8" cy="123.7" r=".51"/>
<circle cx="139.1" cy="123.7" r=".51"/>
<circle cx="118.8" cy="139" r=".51"/>
<circle cx="154.4" cy="123.7" r=".51"/>
</g>
<g font-size="4.1" fill="#800000">
<text x="33.2" y="19">1</text>
<text x="75.3" y="19">2</text>
<text x="117.4" y="19">3</text>
<text x="159.5" y="19">4</text>
<text x="201.7" y="19">5</text>
<text x="243.8" y="19">6</text>
<text x="10.2" y="42.3">A</text>
<text x="266.7" y="42.3">A</text>
<text x="10.2" y="85.2">B</text>
<text x="266.7" y="85.2">B</text>
<text x="10.2" y="128.1">C</text>
<text x="266.7" y="128.1">C</text>
<text x="10.2" y="170.9">D</text>
<text x="266.7" y="170.9">D</text>
<text x="33.2" y="194.2">1</text>
<text x="75.3" y="194.2">2</text>
<text x="117.4" y="194.2">3</text>
<text x="159.5" y="194.2">4</text>
<text x="201.7" y="194.2">5</text>
<text x="243.8" y="194.2">6</text>
</g>
<g font-size="4">
<text x="4.3" y="210.6">2023-06-24</text>
<text x="23.4" y="210.6">6:50:01 PM C:\Users\vladi\OneDrive\Documents\eagle\Power Supply\Power_Supply.sch (Sheet: 1/2)</text>
</g>
<g font-size="2.8" fill="#808080">
<text x="123.9" y="41.2">L7812AVC-GD</text>
<text x="123.9" y="38.7">U1</text>
<text x="139.2" y="36.6">TP1</text>
<text x="147.8" y="40.9" transform="rotate(-90 147.8 40.9)">+12V</text>
<text x="119.1" y="53.8">2.2u</text>
<text x="119.1" y="51">C5</text>
<text x="144.2" y="50">C6</text>
<text x="144.5" y="53.5">1u</text>
<text x="157.9" y="58.7" transform="rotate(-90 157.9 58.7)">V_UNREG+</text>
<text x="179.8" y="59">LM317TG</text>
<text x="179.8" y="56.4">U3</text>
<text x="240.7" y="57.7">TP4</text>
<text x="221.7" y="61.3">R9</text>
<text x="244.8" y="63.8">V+</text>
<text x="205.2" y="71.7">0</text>
<text x="205.2" y="69.1">R12</text>
<text x="221.7" y="66.1">100k</text>
<text x="75.2" y="75.5" transform="rotate(-90 75.2 75.5)">D1</text>
<text x="95.5" y="75.5" transform="rotate(-90 95.5 75.5)">D3</text>
<text x="119.9" y="77.4">C1</text>
<text x="193" y="76">R1</text>
<text x="219.1" y="75.5">C9</text>
<text x="236.7" y="75.5" transform="rotate(-90 236.7 75.5)">R10</text>
<text x="241.5" y="75.5" transform="rotate(-90 241.5 75.5)">20k</text>
<text x="32.5" y="83.1">X1</text>
<text x="119.9" y="82.2">2200uF</text>
<text x="143" y="80.6">1u</text>
<text x="143" y="78">C3</text>
<text x="193" y="81.6">180</text>
<text x="219.1" y="78">1u</text>
<text x="22.3" y="86.9">VIN+</text>
<text x="32.5" y="86.9">TRF-165</text>
<text x="57.9" y="85.6">VOUT+</text>
<text x="189.9" y="88.2">2k</text>
<text x="189.9" y="85.6">R3</text>
<text x="235.7" y="85.6">GND</text>
<text x="57.9" y="93.3">GND</text>
<text x="75.2" y="95.8" transform="rotate(-90 75.2 95.8)">D2</text>
<text x="95.5" y="95.8" transform="rotate(-90 95.5 95.8)">D4</text>
<text x="57.9" y="100.9">VOUT-</text>
<text x="22.3" y="102.4">VIN-</text>
<text x="121.9" y="107.6">C2</text>
<text x="211" y="103">1u</text>
<text x="122.1" y="111.2">2200uF</text>
<text x="143" y="111">1u</text>
<text x="143" y="108.5">C4</text>
<text x="209.2" y="108.1">C10</text>
<text x="155.4" y="119.7" transform="rotate(-90 155.4 119.7)">V_UNREG-</text>
<text x="179.8" y="119.9">LM237KCE3</text>
<text x="179.8" y="117.4">U4</text>
<text x="235.7" y="119.4">20k</text>
<text x="235.7" y="114.6">R6</text>
<text x="219.1" y="122.2">R5</text>
<text x="240.2" y="122.3">U5A</text>
<text x="258.5" y="121.2">TP5</text>
<text x="152.6" y="130.8">TP3</text>
<text x="205.2" y="130.1">R11</text>
<text x="219.1" y="127">120k</text>
<text x="260" y="127.3">V-</text>
<text x="131.5" y="135.2">L7912ACV-DG</text>
<text x="131.5" y="132.4">U2</text>
<text x="192.5" y="137.7">R2</text>
<text x="205.2" y="132.6">0</text>
<text x="240.7" y="133.1">LM358D</text>
<text x="158.5" y="140">-12V</text>
<text x="193" y="142.5">180</text>
<text x="212.5" y="138.2">+12V</text>
<text x="228" y="139">GND</text>
<text x="106.1" y="144">GND</text>
<text x="122.6" y="149.1">2.2u</text>
<text x="122.6" y="146.6">C7</text>
<text x="158.2" y="149.1">1u</text>
<text x="158.2" y="146.6">C8</text>
<text x="189.9" y="154.2">2k</text>
<text x="189.9" y="151.7">R4</text>
<text x="240.5" y="150.5">U5B</text>
<text x="240.7" y="161.1">LM358D</text>
<text x="134.1" y="166.9">GND</text>
<text x="212.8" y="166.9">-12V</text>
<text x="228" y="166.9">GND</text>
</g>
<g font-size="2.8" fill="#008000">
<text x="174.7" y="52.6">Vout = 1.25(1 + R3/R1) + I_Adj*R3</text>
<text x="187.4" y="93.3">P160KNP-0EC15B2K</text>
<text x="174.7" y="113.6">Vout = 1.25(1 + R4/R1) + I_Adj*R4</text>
<text x="187.4" y="159.3">P160KNP-0EC15B2K</text>
</g>
<g font-size="2.4" fill="#808080">
<text x="184.5" y="82.7" transform="rotate(-90 184.5 82.7)">1</text>
<text x="180.8" y="85.3">3</text>
<text x="184.5" y="89.7" transform="rotate(-90 184.5 89.7)">2</text>
<text x="234.1" y="123.4">2</text>
<text x="246.2" y="125.9">1</text>
<text x="234.1" y="128.5">3</text>
<text x="184.5" y="148.8" transform="rotate(-90 184.5 148.8)">1</text>
<text x="215" y="146.8" transform="rotate(-90 215 146.8)">8</text>
<text x="180.8" y="151.3">3</text>
<text x="184.5" y="155.7" transform="rotate(-90 184.5 155.7)">2</text>
<text x="234.1" y="151.3">6</text>
<text x="246.2" y="153.9">7</text>
<text x="215" y="157.7" transform="rotate(-90 215 157.7)">4</text>
<text x="234.1" y="156.4">5</text>
</g>
</svg>
